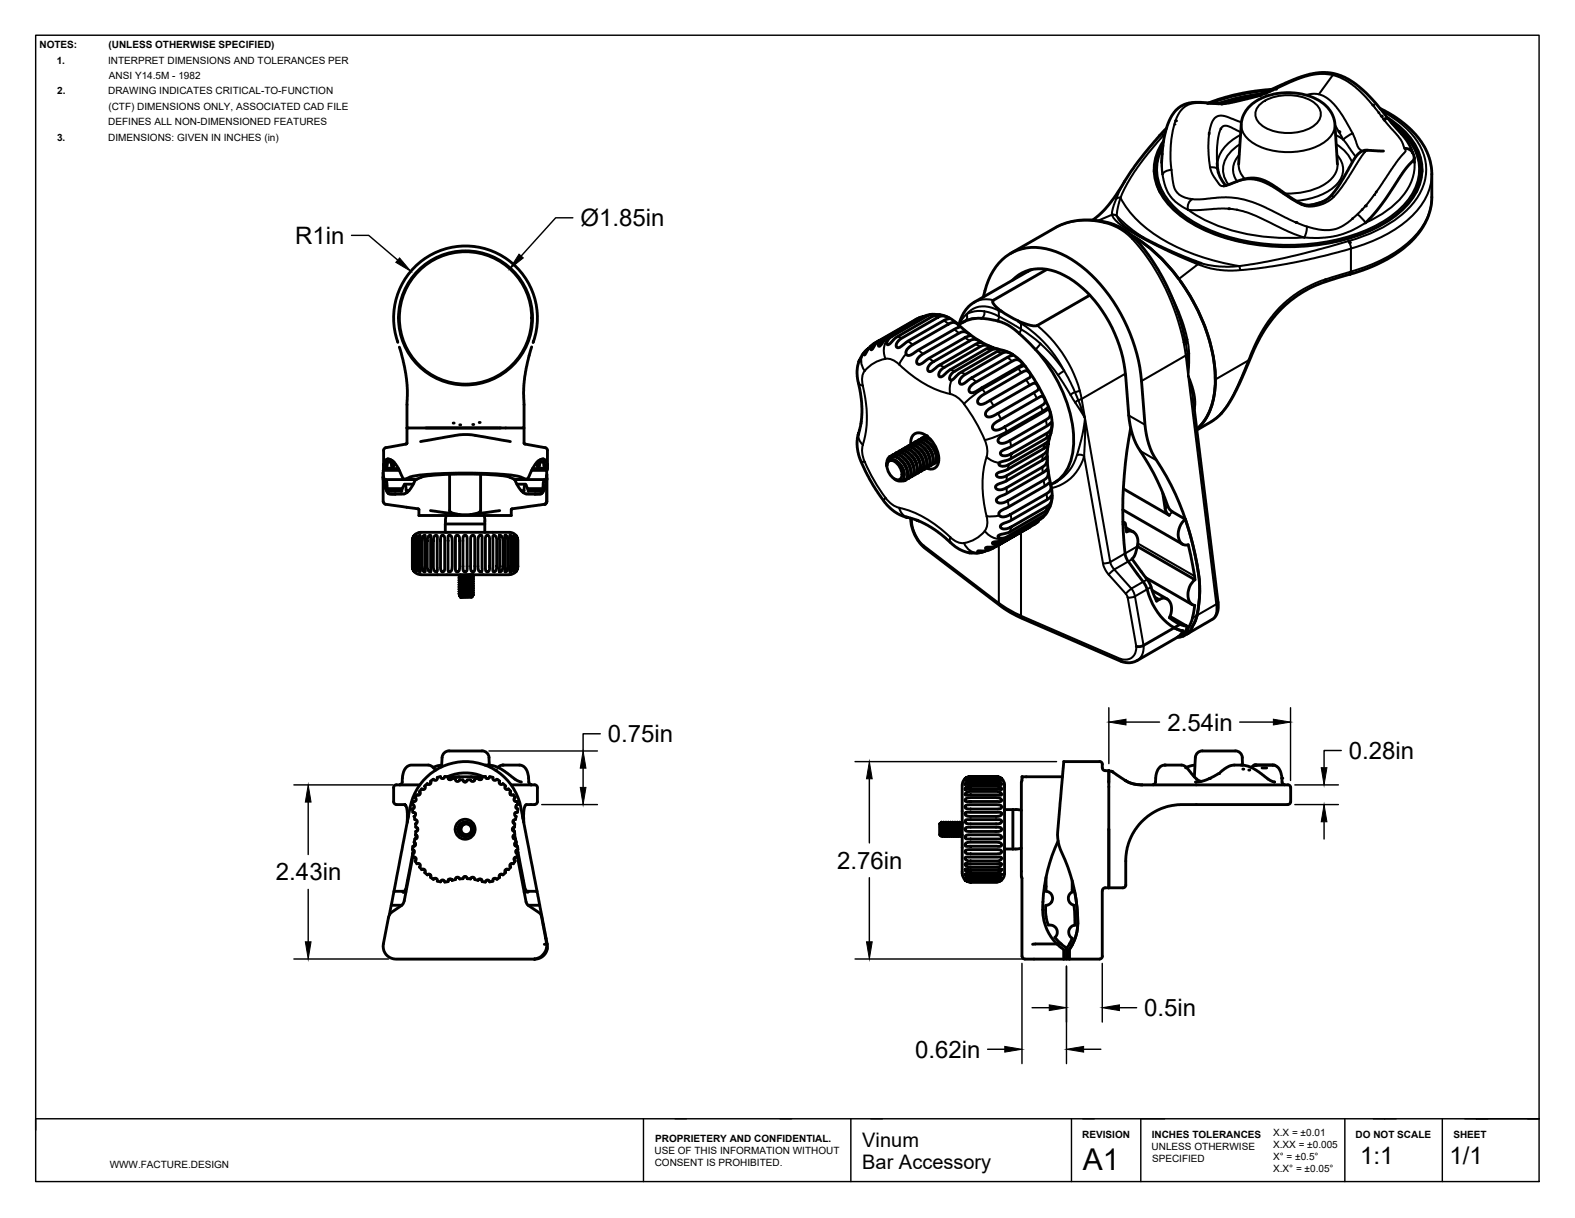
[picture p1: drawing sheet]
<svg xmlns="http://www.w3.org/2000/svg" width="279mm" height="216mm" viewBox="0 0 279 216" stroke-linecap="round" stroke-linejoin="round" font-family="sans-serif">
<!-- layer: Visible -->
<g fill="none" stroke="#000" stroke-width=".51">
<path d="M223.3 16.7a35.7 35.7 0 0 0-6.9 1.6M223.7 16.9l-3.2 .5-3.8 1.1M224.7 16.5h.1M225.5 15.9l-2.9 .3-3.5 .6-4.7 1.4M244.6 20h.1M244.8 19.2l2.3 1.3 1.7 1.2a11.9 11.9 0 0 1 5.2 9.2v4a12.1 12.1 0 0 1-5.6 9.6 26.8 26.8 0 0 1-8.9 4.1M205.7 27l-.7 1.7-.2 1.7M206.3 25.8l-.8 1.7-.4 2a8.5 8.5 0 0 0 .7 4.5M206.9 22.8l-1.9 2.1a65 65 0 0 0-7.3 10l-1.8 2.4-2.1 1.7M214.5 23.8h.1M214.5 23.6h.1M215.9 28.9l.2 1.6"/>
<path d="M216.1 30.5l.3 .9 1 1.5M216.6 22.8h.1M217.3 32.9h.1M217.3 32.9l-.2 .1M219.7 29.1l.5-7.1a6.2 6.2 0 0 1 5.1-5.1l2.2-.4h2l2.4 .4 1.7 .7a5.6 5.6 0 0 1 3.2 4.4l.5 7.1M239.9 38.8h.1M241.6 37.1h.1M242.5 26.6l2.9 .2M242.6 26.6a2.86 2.86 0 0 0-2.6 1.9l-1.7 3.1-1.5 2.3a5.2 5.2 0 0 1-7.9 1.1l-3.3-2.3-1.3-.7-1.1-.3-1.3-.1-1.1 .1-3.5 1.2M244.1 34v.1M245.7 21.4h.1M246.2 20.9a12.5 12.5 0 0 1 5.9 7.6 9.6 9.6 0 0 1-3.9 9.2 28.9 28.9 0 0 1-15.5 5.8 36.1 36.1 0 0 1-21.3-3.9 13.5 13.5 0 0 1-6.4-7.4 8.4 8.4 0 0 1 1.4-7.2"/>
<path d="M246.3 21.1l3.2 3.7 .6 1.1 .5 1.2M246.3 21.1l-.3-.3a24.1 24.1 0 0 0-6.8-6.8l-.2-.1a9.6 9.6 0 0 0-8.5-.2l-6.2 2.7-2.4 .7-5.2 1.1h-2.7a6.8 6.8 0 0 0-4.4 .6l-1.1 .9-1.1 1.8a17.2 17.2 0 0 0-1.2 5.8l-.1 1.5M246.3 21.1l-.5-.1-.3 .1M246.3 21.1h.1M246.8 21.7l1.8 1.5 1.8 2.1 1 1.9 .5 2.2a9 9 0 0 1-.7 4.6M249.2 26.3a1.47 1.47 0 0 1 1.4 .8M250.6 27.1l.3 .9M250.6 27.1h.1M250.9 28l-.2 .5-1.9 2.2-2.8 4.3a26.7 26.7 0 0 1-3.8 4.5M250.9 28v.8M251.3 27l.7 1.7 .3 1.7M163.3 56.2l-.8 .4-6.5 3.8-.7 .6-.4 .7a.24 .24 0 0 1-.2 .3 .24 .24 0 0 1-.2-.1l.1-.5 .3-.3 1.1-.7"/>
<path d="M165.3 55.7l-1.4 .4M166.2 55.8l-1-.1-.6 .3-6.4 3.6-.7 .7a.46 .46 0 0 0 0 .8l1.5-1.3 6.8-3.9 .9-.1 1.1 .3a11 11 0 0 1 3.5 2.6l2.3 1.7 2.1 1M171.2 56.9l-.5 .3M174.4 52.6a10.9 10.9 0 0 1 5.4-7.9 9.8 9.8 0 0 1 8.5 .3 25.4 25.4 0 0 1 11.7 12.9 28.9 28.9 0 0 1 2.5 9.6l.6 7.8a14.2 14.2 0 0 0 3 7.7 49.3 49.3 0 0 1 6.7 20.7 16.6 16.6 0 0 1-.7 6.2l-.6 1.2M177.2 55.1h.4M177.6 55.1l3.1 1.8M179.3 44.9l7.8-4.5a12.6 12.6 0 0 1 13.5 1.2l1.4 1.4 1.7 2.1 1.8 2.9 1.1 2 1.3 2.6 .9 2.5 1 3.1 .6 2.6M179.6 49.7a7.2 7.2 0 0 1 8.5-1.2 20.8 20.8 0 0 1 10.1 11.7l.7 2.1 .7 3.2 .6 8.1a14.1 14.1 0 0 0 2.9 7.6 53.9 53.9 0 0 1 4.2 8.9l.6 .5 2.4 1.5a3.1 3.1 0 0 0-.7 4.3 1.26 1.26 0 0 0 1.2 .2l1.2 6.2M180.6 56.9l.5 .4M182.6 47.9l-.2 .2M183 47.8l-10.2 5.8a6.3 6.3 0 0 0-2.7 4 6.9 6.9 0 0 1 5.4-1l2.3 .5 1.4 .7 2.2 1.9 2.3 2.3M185.7 47.8l-9.5 5.4a.64 .64 0 0 0 .3 1l1.1 .9"/>
<path d="M193.3 52.3l-9.3 5.4h-1.2l-2.2-.8M201.8 41.6l4.6 2.3 3.6 1.6 3.1 1.2M209.1 49.4a28 28 0 0 0-8.2-7.6 32.2 32.2 0 0 1 13.3 17.3 20.4 20.4 0 0 1 .5 13.6 8.5 8.5 0 0 1-2.4 3.4 11.2 11.2 0 0 0 3.3-8.8M209.4 49.8l2.3 3.6 2 4.5 .8 2.4 .7 2.9 .4 4.1M239.5 48.6l-.9 .3a25.7 25.7 0 0 0-8.4 3.5 24.6 24.6 0 0 0-8.8 12.2l-2 4.5-2 3.2-.8 1.1-.9 .8-3.4 2M239.5 48.6h.1M239.7 48.2l-.2 .4M68.5 79.3l-.4 .3v.2v3.3M70.6 60.7a12.8 12.8 0 0 1 12-17.1 12.8 12.8 0 0 1 12 17.1M70.8 61.5l.9 3.4 .5 3.3v10.4l-.1 .1-3.6 .7M74.6 78.3l3.1-.6a19.3 19.3 0 0 1 6.6-.5l6.2 1.1M75.5 75.9h12.9"/>
<path d="M93 75.9v2.8l3.7 .7a.45 .45 0 0 1 .4 .4v3.3M94.3 61.5l-.9 3.5-.5 3.1 .1 7.8h-20.8h.2M152.3 77a8.7 8.7 0 0 0 1.2 6.4l1.8 3.3 2.1 2.8 1.6 1.4 1.7 .8M152.4 64l-.3 1.1a9.4 9.4 0 0 0 .5 4.2l.3 2.2v1.7l-.2 1.9-.4 1.9v-.2M153.6 62.1l-.7 .9-.5 1.1 .2-.5M155.2 60.8l-1.1 .9-.5 1a.17 .17 0 0 1-.1 .2 .17 .17 0 0 1-.2-.1l.2-.6 .6-.4M156.3 60.3l6.7-3.9 .9-.3-6.5 3.7-.4 .4-.7 1a.25 .25 0 0 1-.4 .1 .25 .25 0 0 1 0-.4zM159.3 60.5l.6-.5 6.8-3.9 .8-.1 1 .4-1 .4-6.4 3.7-1.1 .8a.52 .52 0 0 1-.5 .4 .52 .52 0 0 1-.5-.4v-.3zM159.8 79.9a1.59 1.59 0 0 1 2.3 .4 2.88 2.88 0 0 1 .9 3.4l-.5 .2M160 79.7a2.08 2.08 0 0 1 2.6 1.1l.5 .9a1.68 1.68 0 0 1-.3 2.2M160.4 79.5a1.67 1.67 0 0 1 2.4 .6 2.83 2.83 0 0 1 .8 3.3l-.5 .2M160.6 79.4a2.15 2.15 0 0 1 2.6 1.2l.5 .9a1.59 1.59 0 0 1-.3 2"/>
<path d="M160.9 79.2a1.56 1.56 0 0 1 2.2 .4 2.98 2.98 0 0 1 1 3.5l-.4 .2M161.1 61.8l.7-.6 6.9-4h.7l.6 .4a.25 .25 0 0 1 .2 .2 .25 .25 0 0 1-.2 .2l-7.9 4.6a.95 .95 0 0 1-1.3 .2l-.1-.5zM161.2 79a2.19 2.19 0 0 1 2.6 1.2l.5 1a1.57 1.57 0 0 1-.4 2M161.5 78.9a1.69 1.69 0 0 1 2.4 .5 3 3 0 0 1 .8 3.3l-.5 .3M161.6 78.8a1.75 1.75 0 0 1 1.1-2.1 3.6 3.6 0 0 1 3.1 2.2 3.6 3.6 0 0 1 .4 3.8 1.45 1.45 0 0 1-1.9 .3M161.7 78.7a2.17 2.17 0 0 1 2.7 1.2l.5 1a1.53 1.53 0 0 1-.4 2M162.1 78.5a1.76 1.76 0 0 1 2.4 .7 2.77 2.77 0 0 1 .7 3.2l-.4 .2M162.3 78.4a2.15 2.15 0 0 1 2.6 1.2l.5 1a1.61 1.61 0 0 1-.3 2M162.6 78.2a1.56 1.56 0 0 1 2.2 .4 3 3 0 0 1 1.1 3.4l-.5 .3M162.9 78.1a2.02 2.02 0 0 1 2.4 .9l.6 1 .3 1-.1 .7-.5 .5M163.1 63.2l7.3-4.3 .8-.1 .8 .5a.17 .17 0 0 1 .1 .2 .17 .17 0 0 1-.2 .1l-7.1 3.9-1.1 .8a.56 .56 0 0 1-.7 .3 .56 .56 0 0 1-.4-.5l.1-.4zM163.2 77.9a1.53 1.53 0 0 1 2.1 .3"/>
<path d="M163.4 77.7a1.44 1.44 0 0 1 1.7 .2M163.4 79.8l.6 .8 .3 .7M164 79.4l.5 .7 .4 .9M164.3 77.3l-.3 .1M164.4 77.3l-.6 .3M164.5 79.1l.7 .9 .2 .6M165.1 64.5l7.2-4.3h.8l1 .5-1 .3-6.7 3.9-.8 .6a.57 .57 0 0 1-.5 .4 .57 .57 0 0 1-.5-.4v-.4zM165.1 78.8l.6 .8 .3 .7M167 65.5l7.2-4.2 .8-.1 1.1 .4-1.1 .2-6.5 3.8-1.1 1a.48 .48 0 0 1-.8 .1 .48 .48 0 0 1 0-.7zM170.8 66.7l7.1-4.2 .7-.1 .7 .3a.23 .23 0 0 1 .3 0 .23 .23 0 0 1 0 .3l-.8 .3-6.6 3.8-.9 .7a.58 .58 0 0 1-.6 .3 .58 .58 0 0 1-.5-.3l.1-.5zM172.2 68.4l.7-.5 6.9-4 .7-.1 .7 .4a.36 .36 0 0 1 .1 .5 .36 .36 0 0 1-.4 .2l-7.8 4.5a.68 .68 0 0 1-.7 .3 .68 .68 0 0 1-.5-.6zM173.9 70.4l7.7-4.6h.7l.5 .7a.69 .69 0 0 1-.6 .7l-7.5 4.3a.73 .73 0 0 1-.8 .2 .73 .73 0 0 1-.5-.6z"/>
<path d="M175 72.9l.8-.6 7.4-4.3 .4-.1 .3 .3 .3 .5v.3l-.2 .3-8.1 4.5a.66 .66 0 0 1-.9 0 .66 .66 0 0 1 0-.9zM176.1 61.6l1.1 .3M176.3 75.2l.6-.5 7.6-4.4 .4-.1 .3 .3 .2 .7-.3 .5-7.8 4.4a.77 .77 0 0 1-1.3-.5zM177.3 77.6l8.4-4.9a.4 .4 0 0 1 .5 0 .4 .4 0 0 1 .1 .5v.5l-.4 .5-6.8 4-.9 .3a.73 .73 0 0 1-1.1-.5zM177.7 62.1l-.9-.3-.8 .2-6.6 3.8a1.27 1.27 0 0 0-.8 1.5h.4l1.4-1.3 6.6-3.7a2.21 2.21 0 0 1 2.3 .3l1.3 .9 1 1.1 2.7 3.9 .9 1.8 1.2 2.8 .2 1.3v1.3l-.2 1.2-.8 .8-6.4 3.7-1.5 .5a.41 .41 0 0 0-.5 .4 .41 .41 0 0 0 .6 .3h.7l.5-.3 6.3-3.6 .7-.6 .4-1.1M183.7 61.9a26 26 0 0 1 6.8 15.5 9.2 9.2 0 0 1-2.6 7.6l-1.5 .9M185.9 79.1l-.1 2.3 .4 3.3a7.9 7.9 0 0 1 .2 4.7l-.2 .5-.5 .6-6.6 3.8-1.6 .4a.32 .32 0 0 0-.4 .2 .32 .32 0 0 0 .1 .4l.7 .1 .7-.2 6.5-3.7a2.34 2.34 0 0 0 1-1.4M186.2 77.5l-.3 1.2M200.6 75.9a70.3 70.3 0 0 0-.9 22.8l.3 .7 3.3 4.6a10.9 10.9 0 0 0 5.6 7.6l.9 .2M211.7 71l4.4 36v1.1a2.28 2.28 0 0 1-1.1 1.7l-5.1 3M68 84.4v.6a4.3 4.3 0 0 0 1 2.5l1.1 .1M68 84.6v.3a4.3 4.3 0 0 0 1 2.6l1.1 .1"/>
<path d="M68 83.8v5.1M68 88.9l.2 .4 .2 .1M68.4 85h5.3M68.5 83h1.1M68.7 86.6l.2 .4 .3 .1h2.1l.1-.5 .4-.7a.83 .83 0 0 1 .2 .9l.1 .2h.1M68.7 86.6h2.7M68.7 81.9h.1a.53 .53 0 0 1 .6 .6l.2 .5 .2-.1a.94 .94 0 0 0-.6-1.5 .94 .94 0 0 0-1.1 1 1.56 1.56 0 0 1 .7-1 3.1 3.1 0 0 1 2.2 2.2l.4 1.1 .4 .3a14.3 14.3 0 0 1 6.1-1 78.9 78.9 0 0 1 14 .4l1.4 .6 .4-.3a7.1 7.1 0 0 1 2.1-3.2 .87 .87 0 0 1 1.3 .9 1.52 1.52 0 0 0-.7-1h-.3a1.03 1.03 0 0 0-.8 .7 .67 .67 0 0 0 .3 .9l.1-.7a.52 .52 0 0 1 .7-.4M68.7 81.9l-.1 1-.2-.1-.1-.4-.2 .6v.4M68.7 81.9h.2M69.6 83.1h1.1M70.8 83.4h-2.8l.1 1.5 .1 .5 .2-.4 .2 .2 .1 1.4M71.8 85.8h1.5"/>
<path d="M71.8 85h2.1a9.6 9.6 0 0 1 4.4-.9 59.5 59.5 0 0 1 11.9 .4l1.1 .5M72.5 87h-.3v.3M73.5 94.9l-.3 .9v4.7l.3 .9-.3-.8v-4.9zM73.6 95l.2-.1-.2 .8v4.9l.2 .8-.3-.3-.2-.5v-4.9zM73.7 85a3.8 3.8 0 0 1-2 2.5l-1.6 .1M74.3 95l.2-.1 .1 .1-.2 .7 .1 5.7-.4-.3-.1-.6v-4.7zM75 95.1l.2-.2h.2v6.5l-.4-.3-.2-.7v-4.5zM76.1 95l.2-.1 .2 .1-.1 6.4-.3-.2-.3-.6v-5zM77.1 95l.3-.1 .2 .3v5.9l-.2 .3-.4-.2-.1-.6v-4.9zM78.3 95l.3-.1 .3 .4v5.6l-.3 .5-.3-.1-.2-.5v-5.3zM79.2 91.4l-.2 1.5M79.6 94.9h.2l.3 .2 .1 .7v5l-.1 .4-.3 .2-.2-.1-.1-.2v-6z"/>
<path d="M79.8 84.1v6.4a1.36 1.36 0 0 0 1.1 .6l.5 .1-5-.7M80.9 94.9h.2l.3 .1 .1 .6v5.1l-.1 .5-.2 .2-.3-.1-.1-.3v-5.8zM81.4 91.2h2.2M82.2 95l.4-.1 .3 .4v5.6l-.3 .5-.3-.1-.2-.4zM83.6 95l.3-.1h.2l.1 .4v5.7l-.2 .4-.4-.2-.1-.4v-5.4zM85 95l.4-.1 .1 .3v5.8l-.2 .4-.3-.2-.2-.5v-5.1zM85.3 84.1v6.4l-.6 .5-1.1 .2 5-.7M85.9 91.4l.1 1M86 92.9h-7v1.5M86 92.4v2M86.2 95l.4-.1 .2 .5v5.4l-.1 .4-.2 .2-.3-.1-.1-.5v-5.4zM87.5 94.9h.2l.2 .2 .2 .5v5.1l-.2 .5-.2 .2-.2-.1-.1-.2z"/>
<path d="M88.6 94.9h.2l.2 .2 .2 .6v4.8l-.2 .7-.2 .2-.3-.2zM89.6 94.9h.2l.2 .2 .2 .6v4.8l-.2 .6-.3 .3-.1-.1 .1-.8zM90.4 94.4h-14.3a3.2 3.2 0 0 0-2.6 .5M90.4 94.4a1.49 1.49 0 0 1 1.1 .5M90.4 94.9l.4 .2 .2 .6v4.9l-.1 .5-.3 .3-.2-.2 .2-.8v-4.6zM91.2 94.9l.2 .2 .3 .7v4.7l-.2 .6-.3 .3 .2-.9v-4.7zM91.3 85a4.1 4.1 0 0 0 2 2.6h1.6M91.3 85h2M91.3 85h5.3M91.5 94.9l.4 .9v4.7l-.4 .9 .3-.8v-4.9zM91.7 85.8h1.5M92.8 87v.3"/>
<path d="M93.6 86.6h2.8M94.3 83.4h2.6M94.5 83.1h1M95.6 83h1.1M96.2 81.9h.2M96.4 86.6l-.4 .4-2.3 .1-.5-1.2a.87 .87 0 0 0-.2 .9v.2h-.5M96.4 81.9l.2 1h.1l.2-.5 .2 .5v.5h-.2M96.9 83.4l.1 .9M97 85v-.7l-.2 1.1-.2-.4a2.14 2.14 0 0 0-.2 1.6M97 85a3.9 3.9 0 0 1-1 2.5l-1.1 .1M97 84.7v.3a3.7 3.7 0 0 1-1 2.5l-1.1 .1M97 84.1l-.1 5.1-.3 .2-5.8 .8-.1 .1v1.1h-16.4l-.1-1.2-5.8-.8"/>
<path d="M97 88.9v.2l-.4 .3M97 84.9v.1M157.3 82.5a.94 .94 0 0 1 .6-1h.4l.5 .1 .9 .8 .6 1.3 .1 .9a.86 .86 0 0 1-1.5 .5l-.2-.2M157.6 81.8a1.54 1.54 0 0 1 2 1 1.55 1.55 0 0 1-.1 2.2 2.36 2.36 0 0 1-1.9-3.2zM157.8 81a1.39 1.39 0 0 0-.5 1.1v.5M158 81.5l.9 .1 .7 .6 .7 1.1 .1 .9M158.1 80.8a1.65 1.65 0 0 1 2.4 .6 2.83 2.83 0 0 1 .8 3.3l-.5 .2M158.3 80.7a2.09 2.09 0 0 1 2.6 1.1l.6 1a1.61 1.61 0 0 1-.4 2M158.7 80.5a1.69 1.69 0 0 1 2.4 .6v.1a2.66 2.66 0 0 1 .7 3.2l-.4 .2M158.9 80.3a2.02 2.02 0 0 1 2.5 1.1l.4 .7a1.78 1.78 0 0 1-.1 2.4M159.1 81.1l-.6-.1a1.27 1.27 0 0 0-1.2 1.5M159.1 81.1l.6 .3 .7 1 .5 .9 .1 .9a.91 .91 0 0 1-1.1 1"/>
<path d="M159.1 81.1a1.24 1.24 0 0 0-1.3-.2 2.33 2.33 0 0 1 2.7 1.5l.5 1.1a1.38 1.38 0 0 1-.5 1.7M159.2 80.2a1.81 1.81 0 0 1 2.6 .8 2.57 2.57 0 0 1 .6 3.1l-.4 .2M159.5 80a2.17 2.17 0 0 1 2.6 1.2l.5 1a1.57 1.57 0 0 1-.4 2M160 81.7l.5 .6 .4 .9M160.6 81.4l.6 .8 .3 .7M161 91.7h-.3l2 .5 1.8 .9 1.8 1.1 1.8 1.5a7.2 7.2 0 0 0 3.9 2.3M161.2 81.1l.6 .8 .3 .7M161.5 91.9a7.3 7.3 0 0 0 2.6 5.3l13.3 10.1a19 19 0 0 0 3.9 2.3l17.7 7.6a3.4 3.4 0 0 0 2.7-.1l7.2-4.2M161.7 80.8l.6 .6 .3 .9M162.3 80.4l.5 .6 .4 .9M162.9 80.1l.6 .8 .2 .7M166.5 81.7l-.3 .2"/>
<path d="M166.5 81.6l-.2 .3-.4 .1M174.3 97.9l-1.2 .2-1.2-.2 .6 .1M176.2 97.2a3.7 3.7 0 0 1-2.4 .4h-.1a.15 .15 0 0 0-.2 0 .15 .15 0 0 0 0 .3h.5l.8-.2M176.7 86.1l.3-.3 1.5-.5 6.6-3.8 .7-.7-.1 1.1-.4 .7-6.8 3.9-.8 .3a.66 .66 0 0 1-.7 0 .66 .66 0 0 1-.3-.7zM176.8 88.4l.4-.3 1.3-.6 6.6-3.7 .5-.5a.18 .18 0 0 1 .3-.2 .17 .17 0 0 1 0 .3v.8l-.4 .7-7 4-.5 .2a.76 .76 0 0 1-.8 .1 .76 .76 0 0 1-.4-.7zM176.9 83.9l1.7-.6 6.5-3.8 .5-.3 .3-.5-.2 1.1-.4 .7-6.7 3.8-.7 .3a.75 .75 0 0 1-1.1-.5zM177.4 90.7l8.4-4.8a.29 .29 0 0 1 .2-.3 .29 .29 0 0 1 .3 .1l.1 1-.4 .5-6.8 4-1.2 .4a.58 .58 0 0 1-.7-.2 .58 .58 0 0 1 .1-.7zM177.6 93.1l1.6-.8 6.6-3.7 .8-.8-.2 1.3-.6 .6-6.5 3.8-.8 .2a.65 .65 0 0 1-.7 .1 .65 .65 0 0 1-.3-.6zM177.6 80.1l1.6-.8 6.5-3.8 .7-.5a.16 .16 0 0 1 .3-.1 .16 .16 0 0 1-.1 .3l-.1 .9-.5 .5-6.8 4-.6 .2a.67 .67 0 0 1-.7 0 .67 .67 0 0 1-.4-.6zM185.7 90.9l-1.1 1.1-6.4 3.7-.7 .2-1.1 .2a.24 .24 0 0 0-.4 .2 .24 .24 0 0 0 .4 .2h.7l.5-.2 6.6-3.9-.7 .6-6.5 3.7-.7 .2-1.1 .1a.23 .23 0 0 0-.4 .2 .23 .23 0 0 0 .4 .2l1.1-.3 6.4-3.7M187.6 85.3l-.5 .3M199.2 90.4l10.6 6.1"/>
<path d="M199.2 92.5l.3 .2M199.2 93l.2-.3h.2l.3 1.6a1.39 1.39 0 0 1 1.9 1.3v1.3M199.3 86.6l8.1 4.7-.6-.8-.5-3.1M199.7 93.5l1.4 .8M201.8 96.9l-.5 1.6-.5 .5 3 4.2 1.4 3.4a1.49 1.49 0 0 1 2.2-.1 2.87 2.87 0 0 1 .1 3l1.8 1.2-6.6 3.8-.5 .1h-.6M201.8 96.9l10.2 5.9a3.3 3.3 0 0 0-.8 4l.7 .5-.4 2.6-.7 1.4-.2-.1M210.3 92.1a47.7 47.7 0 0 1 2.5 12.7 13.9 13.9 0 0 1-.7 5.2l-.6 1.1M73.5 101.3a2.38 2.38 0 0 0 2 .6h14.9M81.4 102v.1M81.4 102.4v.1M81.4 102.8v.1M81.4 104v.1"/>
<path d="M81.4 104.4v.1M81.4 104.8v.1M81.4 105.2v.1M81.4 105.3l.3 .1M81.4 104.9l.3 .1M81.4 104.5l.3 .1M81.4 104.1l.3 .1M81.4 103.7l.3 .1M81.4 103.3l.3 .1M81.4 102.9l.3 .1M81.4 102.5l.3 .1M81.5 105.6l.2 .2"/>
<path d="M81.7 102.2v.1M81.7 102.6v.1M81.7 103v.1M81.7 103.4v.1M81.7 103.8v.1M81.7 104.2v.1M81.7 104.6v.1M81.7 105v.1M81.7 105.4v.1M81.7 101.9l-.3 .1M81.8 105.6h-.3M83.6 101.9l-2.2 .1"/>
<path d="M83.7 102l.2-.1-2.5 .2 .3 .1M83.7 105.6l-2 .2M83.7 105.2l-2 .2M83.7 104.4l-2 .2M83.7 104l-2 .2M83.7 103.6l-2 .2M83.7 103.2l-2 .2M83.7 102.8l-2 .2M83.7 102.4l-2 .2M83.7 102l-2 .2M83.7 105.7l-1.8 .1M83.7 105.2l-2 .3-.2 .1"/>
<path d="M83.7 104.9l-1.8 .1-.5 .2M83.7 104.5l-1.8 .1-.5 .2M83.7 104.1l-2 .1-.3 .2M83.7 103.7l-1.8 .1-.5 .2M83.7 103.3l-1.9 .1-.4 .2M83.7 102.9l-1.9 .1-.4 .2M83.7 102.5l-1.9 .1-.4 .2M83.7 102.1l-1.9 .1-.4 .2M83.7 102v.1M83.7 102.4v.1M83.7 102.8v.1M83.7 103.2v.1"/>
<path d="M83.7 103.6v.1M83.7 104v.1M83.7 104.4v.1M83.7 104.8v.1M83.7 105.6v.1M83.7 105.7h.1M83.7 105.3l.2 .1M83.7 104.9l.2 .1M83.7 104.5l.2 .1M83.7 104.1l.2 .1M83.7 103.7l.2 .1M83.7 103.3l.2 .1"/>
<path d="M83.7 102.9l.2 .1M83.7 102.5l.2 .1M83.7 102.1l.2 .1M83.8 105.7l-.1 .2-2-.1M83.9 105.4l-2.1 .2h.9l-1 .2 2.1-.1M83.9 105l-2.5 .2M83.9 104.6l-2.5 .2M83.9 104.2l-2.5 .2M83.9 103.8l-2.5 .2M83.9 103.4l-2.5 .3M83.9 103l-2.5 .3M83.9 102.6l-2.5 .2"/>
<path d="M83.9 102.2l-2.5 .2M83.9 105.5l-1.2 .1M83.9 105.1l-2.5 .2M83.9 104.7l-2.5 .2M83.9 104.2l-2.5 .3M83.9 103.9l-2.5 .2M83.9 103.5l-2.5 .2M83.9 103.1l-2.5 .2M83.9 102.7l-2.5 .2M83.9 102.3l-2.5 .2M83.9 104.7l-.3 .2-1.9 .1M83.9 102.2v.1"/>
<path d="M83.9 102.6v.1M83.9 103v.1M83.9 103.4v.1M83.9 103.8v.1M83.9 104.6v.1M83.9 105v.1M83.9 105.4v.1M83.9 105.5l-.2 .1M83.9 105.1l-.2 .1M83.9 104.3l-.2 .1M83.9 103.9l-.2 .1M83.9 103.5l-.2 .1"/>
<path d="M83.9 103.1l-.2 .1M83.9 102.7l-.2 .1M83.9 102.3l-.2 .1M91.5 101.3a1.49 1.49 0 0 1-1.1 .6M203.3 102.4l8.2 4.8M204.4 104.6l2.6 1.6M207.6 109.3l3 1.7-1.3-.3M208.2 111.3l1.6 .5M209.8 111.8l-.3 .7-.5 .4M210.6 111l-.2 .8a2.36 2.36 0 0 1-1.3 1M210.8 111.3a1.73 1.73 0 0 1-1.9 1.6M211.5 111.1a1.86 1.86 0 0 1-.9 1.2"/>
<path d="M70.3 139.1h4.2M70.3 139.1l-.4 .3-.1 .2v2.5l.3 .4 .2 .1M70.9 139.1h.1M71 139.1h-.1M71.4 137.9l-.1 .9-.3 .3M76 135.6h-3.1l-.6 .2-.7 .9-.2 1.2M76 135.6l.7 .3 .6 .6M76.4 138.5l.1 .3-.2 .2-.3 .1-.2-.2-.4 .4 .1 .3-.2 .3-.5-.1-.4 .5 .2 .3-.2 .3h-.4M76.9 138.1l-.5 .3M77.6 137.8v.3l-.3 .2h-.2l-.2-.2M78.3 135.6l-1.5 .4M78.9 137.6l-.3 .4-.3-.1-.2-.2-.5 .1"/>
<path d="M78.9 137.6l.6 .1M79.3 137.7a8 8 0 0 1 6.5 0M79.4 137.7h.1M79.5 137.7v.3l.2 .2h.2l.3-.3 .6 .2v.2l.3 .2h.3l.1-.3h.6l.3 .4 .4-.1 .1-.3h.6l.1 .3h.3l.2-.1 .1-.3 .6-.2 .2 .3h.3l.2-.2v-.3M79.5 137.8l.3-.1h5.5l.2 .1M79.7 133.1h5.8M79.7 133.1a1.26 1.26 0 0 0-1.3 1.2l-.1 1.6M81.4 137.7l-.3 .1M82.4 138.6h.2M83.6 137.7l.3 .1M85.5 133.1a1.26 1.26 0 0 1 1.3 1.2v1.3M85.6 137.6v.1"/>
<path d="M86 135.6h.6M86.1 137.6l.3 .4h.3l.1-.3M86.1 137.6l-.6 .1M86.2 137.9l.3 .1M86.5 135.6l.8 .1a11.6 11.6 0 0 1 4.3 2.6l.9 .3M86.9 137.7l.6 .1M87.4 137.8v.3l.2 .2h.3l.2-.2M88.1 138.1l.5 .3M88.3 136l.4-.3 .4-.1h3.2l.5 .2 .4 .3 .3 .6 .2 .9 .1 1 .2 .4 .2 .1M88.6 138.5l-.1 .2 .1 .2 .4 .2 .2-.2 .5 .4-.1 .2v.3l.3 .2 .3-.2 .4 .5-.2 .2 .1 .3 .3 .2 .2-.1M90.7 139.1h4.1a.47 .47 0 0 1 .5 .5v2.5l-.2 .4-.3 .1M94.2 139.1h.1"/>
<path d="M94.3 139.1h.1M170.7 139.1v15.8M171.2 138l.8-.4h4.8l.9 .4-1-.3h-4.5zM171.2 138.2l.8-.4h4.8l.5 .1 .4 .4-.8-.2h-4.9l-.8 .2zM171.2 138a1.49 1.49 0 0 0-.5 1.1M171.3 139.6l.7-.3h4.9l.6 .2 .2 .3-.1 .2-.7-.2h-4.9l-.7 .2zM171.3 138.8l.7-.3h4.9l.6 .2 .2 .3-5.6-.1-.8 .2zM177.7 138a1.49 1.49 0 0 1 .5 1.1M178.2 139.1v15.8M181.2 138.6v16.8M181.3 138.3l-.1 .3M181.4 137.7v.1"/>
<path d="M188.5 137.7h-7.2v.6M195.5 135.5v.6M195.6 136.1v.3l.5 .2M195.6 135.5l-.3-.5h-.2h-6.4l-1.1 12.9 .3 2a34.8 34.8 0 0 1 3.2 10.9 10.6 10.6 0 0 1-.8 6.5v.1a3.1 3.1 0 0 0-.6 2.6h5.3a.55 .55 0 0 0 .6-.5M196 136.6h.7M196.7 136.6v20.8M196.7 136.6v1.8M196.7 136.6l.7 .2M197.4 136.8l2.2 1.5M199.6 138.3l.1 .1M199.6 138.3l1.2 .6 1.8 .2M199.7 138.4l.3 .1a5.9 5.9 0 0 0 2.6 .6"/>
<path d="M202.6 139.1h24.4a2.79 2.79 0 0 1 1.9 .3l.1 2.7-.3 .4-.2 .1M204.6 139.1h.1M205 137.9l.4-1.5 .5-.5 .5-.3h3.4l.6 .3 .8 1a3.8 3.8 0 0 0 1.8 1.6M205 137.9l-.1 .9-.3 .3M211.8 135.6l-1.3 .4M212.3 138.1h.1M213.3 133.1h5.8M213.3 133.1a1.26 1.26 0 0 0-1.3 1.2l-.1 3.4M216.2 137.1l-2.2 1.2-1.9 .3M219.1 133.1a1.26 1.26 0 0 1 1.3 1.2v1.3M220.1 135.6h-1.2l-.7 .2-1.7 1.1M220.2 135.6l1 .2a16.2 16.2 0 0 1 4.2 2.6l.7 .2"/>
<path d="M222.8 135.6l-.5 .1-.3 .3M222.8 135.6h-.3h3.6M222.8 135.6h3M223.9 136.1h.8M225.8 135.6l.7 .2 .4 .4 .3 .7 .2 .9a1.53 1.53 0 0 0 .2 1.2l.2 .1M227.9 139.1h.1M69.9 158l2-10.7a20.6 20.6 0 0 1 1.7-6.7 10 10 0 0 1 10.3-5.5 10 10 0 0 1 8.5 8l2.9 14.9M70.3 142.6h1.5l.2 .2 .2 1v2M72 157.6l-.4 .4h-1.7l-.5 2.5M72.4 144.7l-.1 .9M73.2 150.6l.3 .3v.3l-.3 .2M73.2 143.4v.6"/>
<path d="M73.2 151.3l.1 .6M73.2 151.4l-1.2 6.4-.2 .2-.3 .1h.5M73.2 144h.3l.2 .2v.4l-.3 .1 .2 .6M73.2 150v.6M73.3 151.7l-1.7 8.2-.3 .5-2 1.4-.3 .5-1 5a2.25 2.25 0 0 0 2.2 2.7h24.6M73.3 151.9h.3l.2 .2v.3l-.2 .2M73.3 142.1l-.1 .5 .2 .2 .1 .3-.3 .3M73.3 150.7l-.1 .7M73.4 150.7l-.1 .6M73.6 145.3l.4 .2v.3l-.3 .2v.6l.3 .1 .1 .2v.3l-.3 .2-.1 .6M73.6 149.4l-.1 .6M73.6 148.7l-.2 .6 .3 .2v.3l-.2 .2h-.3"/>
<path d="M73.6 141.4l.2 .2v.3l-.5 .2M73.6 152.6l.4 .5M73.7 149.5l-.1 .4M73.7 148l.3 .1v.3l-.1 .3h-.3M73.9 148l-.2 .7M73.9 148.1l-.1 .6M74 153.1h.4l.2 .3-.2 .3 .4 .5 .2-.1h.3l.2 .3-.1 .3 .4 .4 .2-.2 .3 .1 .2 .2-.1 .3M74 140.9l-.4 .5M74 147.3h.1M74.1 146.8l-.1 .5M76.4 155.5l.5 .4M76.9 155.9l.2-.2h.2l.2 .1 .1 .4 .5 .1 .2-.3h.3l.3 .4"/>
<path d="M79.5 156.3l-.6 .1M81.5 155.8l-.2-.3-.4 .1-.1 .3-.6 .2-.1-.2-.3-.1-.3 .1v.4M81.6 147.6l.2 .3 .5 .3M81.8 148l.8 .2M81.8 146.1l-.3 .7 .1 .6 .4 .6 .5 .1a1.07 1.07 0 0 0 1.2-1.4 1.07 1.07 0 0 0-1.8-.3M81.8 146.1l-.3 .6 .1 .9 .6 .5 .8 .1 .6-.4 .3-.6-.1-.8-.5-.5a1.08 1.08 0 0 0-1.2 .1 1.08 1.08 0 0 0-.4 1.2l.2-.8M82.1 145.9a1.22 1.22 0 0 0-.3 2.1M82.4 155.4h.2M82.5 146l-.6 .2M82.7 145.7l-.5 .1-.4 .3M82.9 145.8a1.28 1.28 0 0 0-1.7 1.2 1.28 1.28 0 0 0 1.7 1.2M83.5 155.8l.1-.2 .3-.1 .3 .1v.3l.6 .1 .2-.2 .4 .1 .1 .4"/>
<path d="M83.5 155.8l-.6-.1-.1-.2-.4-.1-.3 .4h-.6M85.5 156.3l.6 .1M86.8 156.3l-.1-.2-.2-.1-.3 .1-.1 .3M88.6 155.5l-.5 .4-.2-.2h-.3l-.1 .2-.1 .3-.5 .1M91 153.1l-.2-.1-.3 .2-.1 .3 .2 .2-.4 .5-.5-.1-.1 .2 .1 .4-.5 .4-.2-.2-.3 .1-.2 .3 .1 .2M91.1 146.7l.1 .7M91.1 148.1l.1 .6M91.1 140.9l.3 .5M91.3 148l.2 1.2M91.3 148l-.2 .1-.1 .3 .2 .3h.2M91.3 149.5l.1 .4M91.4 141.4l-.2 .2v.3l.2 .2h.3l.1 .5"/>
<path d="M91.4 152.6l-.3 .5M91.4 145.3h-.2l-.2 .3 .1 .3 .2 .1v.6l-.4 .3 .1 .3 .3 .2v.6M91.4 148.7l.2 .6-.3 .2v.3l.2 .2h.3M91.5 149.3l.2 .7M91.6 150.7l.1 .6M91.8 151.7l1.5 8.2 .3 .5 2 1.4 .4 .4 1 5.1M91.8 144h-.3l-.2 .3v.2l.3 .2-.2 .6M91.8 150l.1 .6M91.8 150.6l1.4 7.1 .1 .3 .4 .1h-.7M91.8 142.6l-.3 .2v.3l.2 .2 .2 .1M91.8 151.3l-.1 .6h-.3l-.2 .3 .2 .4M91.9 150.6l-.2 .1-.2 .2v.3l.3 .2"/>
<path d="M91.9 143.4l-.1 .6M92.7 144.6l.2 1M92.8 145v.1M93.2 157.6l.1 .3 .3 .1h1.7l.4 2.5M94.8 142.6h-.6a.9 .9 0 0 0-1 .1l-.3 1.2v1.9M166.8 146l-.1 2 .2 .2M166.8 146l.1 2.2 .1-.2M166.8 146h.1M166.8 146l.2 2M167 145.8l.2 2.5M167 145.8h.1M167 148h.1"/>
<path d="M167 145.8l-.2 .2M167 148l.2 .3M167 145.8l.2 .2M167.2 146l.2 2M167.2 146h.1M167.4 145.8l.2 2.5M167.4 145.8h.1M167.4 148h.1M167.4 145.8l-.2 .2M167.4 148l-.2 .3M167.4 148l.2 .3M167.4 145.8l.2 .2"/>
<path d="M167.6 146l.2 2M167.6 148.3h.1M167.6 146h.1M167.8 145.8l.2 2.5M167.8 148h.1M167.8 145.8l-.2 .2M167.8 148l-.2 .3M167.8 148l.2 .3M167.9 145.8l.1 .2M168 146l.2 2M168 148.3h.1M168 146h.1"/>
<path d="M168.2 145.8l.2 2.5M168.2 148h.1M168.2 145.8l-.2 .2M168.2 148l-.2 .3M168.2 148l.2 .3M168.3 145.8l.1 .2M168.4 148.3h.1M168.4 146l.2 2M168.4 146h.1M168.6 145.8l.2 2.5M168.6 148h.1M168.6 145.8l-.2 .2"/>
<path d="M168.6 148l-.2 .3M168.6 148l.2 .3M168.7 145.8l.1 .2M168.8 148.3h.1M168.8 146l.2 2M168.8 146h.1M168.8 146l.2-.2 .2 2.5M169 145.8h.1M169 148h.1M169 148l-.2 .3M169 145.8l.2 2.5M169 148l.2 .3"/>
<path d="M169 145.8l.2 .2M169.2 148.3h.1M169.2 146h.1M169.2 146l.2 2M169.2 146l.2-.2 .2 2.5M169.4 145.8h.1M169.4 148h.1M169.4 148l-.2 .3M169.4 145.8l.3 2.5M169.4 148l.2 .3M169.4 145.8l.2 .2M169.6 148.3h.1"/>
<path d="M169.6 146h.1M169.6 146l.2 2M169.6 146l.2-.2 .2 2.5M169.7 146l.1 2M169.8 145.8h.1M169.8 148h.1M169.8 148l-.1 .3M169.8 145.8l.3 2.5M169.8 148l.2 .3M169.8 145.8l.2 .2M170 146l.2 2M170 148.3h.1"/>
<path d="M170 146h.1M170.2 145.8l.2 2.5M170.2 145.8h.1M170.2 145.8l-.2 .2M170.2 148l-.1 .3M170.2 148l.2 .3M170.2 145.8l.3 2.5M170.2 145.8l.2 .2M170.4 146l.2 2M170.4 148.3h.1M170.4 146h.1M170.6 145.8l.1 1.2"/>
<path d="M170.6 145.8h.1M170.6 145.8l-.2 .2M170.6 148l-.1 .3M170.6 148l.1 .1M170.6 145.8l.1 .3M170.7 154.8a1.49 1.49 0 0 0 .5 1.2M171.2 155l.9 .1 5.6-.1-.3 .4-.5 .1h-4.9l-.6-.2zM171.2 154.1l5.7 .1 .7-.1 .1 .1-.3 .3-.5 .2h-4.9l-.6-.2zM171.2 156l.8 .3h4.9l.8-.3-.9 .4h-4.7zM171.2 155.7l.8 .2h4.8l.9-.2-.5 .4-.4 .1h-4.7l-.6-.2zM171.2 152l.2-.1h6.1l.2 .2-.2 .3-.5 .2h-5.1l-.5-.2zM171.2 153.1l6.3-.1 .2 .2-.3 .4-.5 .1h-4.9l-.6-.2-.2-.3z"/>
<path d="M171.2 148.2l.6-.2h5.3l.4 .1 .2 .3-.1 .2-.3 .1h-5.8l-.2-.1zM171.2 146.8l.5-.2h5.4l.4 .1 .2 .3-.2 .3-.4 .1h-5.3l-.5-.1-.1-.2zM171.2 145.4l.4-.1h5.7l.2 .1 .2 .2-.2 .3-.4 .1h-5.3l-.5-.2zM171.3 144.1l6.1-.1 .3 .1v.2l-.3 .3-.5 .1h-4.9l-.7-.2-.1-.2zM171.3 150.7l.5-.1h5.3l.4 .1 .2 .3-.2 .3-.6 .1h-4.9l-.7-.2-.1-.2zM171.3 140.6l.7-.3h4.9l.6 .2 .2 .3-.2 .2h-6.1l-.2-.1zM171.3 142.8l.6-.2h5.1l.5 .2 .2 .3-.2 .2-.5 .1h-5.1l-.6-.1-.1-.2zM171.3 141.6l.3-.2h.5h4.6l.6 .1 .3 .2 .1 .2-.3 .2h-5.9l-.3-.2zM171.3 149.5l.7-.2h4.9l.6 .1 .2 .4-.3 .2h-5.9l-.3-.2zM178.2 143.5h2M178.2 154.8a1.49 1.49 0 0 1-.5 1.2M179.7 143.5v7"/>
<path d="M180.2 143.5l1 .1M181.2 155.4l.1 .3v13.8l.3 .4 .2 .1M181.2 150.3l-.7 .2h-2.3M185.3 157.2a.15 .15 0 0 1 .1-.2 .15 .15 0 0 1 .2 .2M185.6 155.5v2.5a1.26 1.26 0 0 1 1.1 1.3 1.26 1.26 0 0 1-1.2 1.2v1.8l.4 1.7a1.28 1.28 0 0 1 1.5 .6 1.28 1.28 0 0 1-.3 1.6l1.2 1.1-5.1 .1M187.7 149.1a30.3 30.3 0 0 0-2.7 11.2v1.7a8.4 8.4 0 0 0 2.7 5.5l.2 .2a1.31 1.31 0 0 1 .8 1.8v.5M189.8 158.4l.4-.3 .4-.1a22.5 22.5 0 0 1 .5 7.2l-.8 2.2a3.1 3.1 0 0 0-.6 2.6h-.5v-.7a2.39 2.39 0 0 1 .5-2l.5-1a1.24 1.24 0 0 1-.6-1.3 1.24 1.24 0 0 1 1.1-1l-.2-3.5a1.26 1.26 0 0 1-.7-2.1zM190.2 156.1v2M195.5 157.9v11.6M196.1 157.4l-.5 .2v.3M199.7 156.9l-.1 .2-.4 .3h-3.2M228.5 142.6h-19.1l-2.6 .4-1.5 .6-.9 .6-1.3 .9-1 1-1 1.3-.5 1-.7 2.4a33.2 33.2 0 0 0-.2 6v.1"/>
<path d="M69.4 160.5l-.3 1.7M69.4 160.5h1.9M93.7 160.5h2M95.7 160.5l.7 3.5M96.4 164h.1M96.4 164l.4 2.3M96.9 166.3l.2 1.3v.5h-.2M97 167.3a2.49 2.49 0 0 1-2.2 2.7M97 167.3l-.4 .1M97.1 168.1a2.26 2.26 0 0 1-2.3 1.9M181.8 170h6.9M188.3 167.3l.9 .8"/>
<path d="M188.7 170h.5"/>
<circle cx="82.6" cy="56.4" r="11.7"/>
<circle cx="82.6" cy="56.4" r="11.9"/>
<circle cx="82.5" cy="147" r="1.77"/>
<circle cx="82.7" cy="147" r=".94"/>
</g>
<g fill="#000">
<circle cx="214.2" cy="18.3" r=".25"/>
<circle cx="226.3" cy="15.8" r=".25"/>
<circle cx="243.5" cy="18.6" r=".25"/>
<circle cx="208.5" cy="21.4" r=".25"/>
<circle cx="218" cy="37" r=".25"/>
<circle cx="229.9" cy="39.4" r=".25"/>
<circle cx="237.5" cy="23.4" r=".25"/>
<circle cx="242.2" cy="36.5" r=".25"/>
<circle cx="245" cy="20.6" r=".25"/>
<circle cx="239.2" cy="42.8" r=".25"/>
<circle cx="239.4" cy="43" r=".25"/>
<circle cx="80.4" cy="75" r=".25"/>
<circle cx="81.6" cy="75.3" r=".25"/>
<circle cx="83.9" cy="75.2" r=".25"/>
<circle cx="85" cy="74.9" r=".25"/>
<circle cx="164.3" cy="77.3" r=".25"/>
<circle cx="96.6" cy="89.4" r=".25"/>
<circle cx="157.8" cy="80.9" r=".25"/>
<circle cx="81.7" cy="105.8" r=".25"/>
<circle cx="87.9" cy="136.5" r=".25"/>
<circle cx="89.2" cy="135.6" r=".25"/>
<circle cx="206.6" cy="135.6" r=".25"/>
<circle cx="210.3" cy="136.1" r=".25"/>
<circle cx="214.5" cy="138" r=".25"/>
<circle cx="216.2" cy="137.1" r=".25"/>
<circle cx="220.2" cy="135.6" r=".25"/>
<circle cx="220.5" cy="136.3" r=".25"/>
<circle cx="221.5" cy="136.5" r=".25"/>
<circle cx="222.8" cy="135.6" r=".25"/>
<circle cx="227.4" cy="137.9" r=".25"/>
</g>
<!-- layer: Visible Narrow -->
<g fill="none" stroke="#000" stroke-width=".36">
<path d="M214.8 18.4h.1M215.7 18.3l.5 .2M216.2 18.5l-3.2-.3-1.5 .2a4.1 4.1 0 0 0-3.1 3.3l-.3 1.1a21.2 21.2 0 0 0-.3 7.3M216.8 18.5h.1M220.2 17.5l-1.1 .3M223.6 16.9h.1M223.7 18.3a8.6 8.6 0 0 1 9.6 0 2.29 2.29 0 0 1 0 3.8 8.6 8.6 0 0 1-9.6 0 2.29 2.29 0 0 1 0-3.8zM225 16.1a37 37 0 0 0-10 2.2M225.2 16.3l3.8-1.8a11.2 11.2 0 0 1 7.6-1.1 13.7 13.7 0 0 1 6.7 5l2.3 3 2.8 3.3 .7 1.6a.64 .64 0 0 1-.2 1l-1.2 1.5-3.1 4.5a19.9 19.9 0 0 1-7.2 7.1l-.8 .3-1.2 .1a18.5 18.5 0 0 1-8.4-2.8l-3.4-1.6-2.8-1-1.3-.3-2-.1-3.1 .2a7.2 7.2 0 0 1-5.1-.7l-.2-.1a4.3 4.3 0 0 1-1.2-3.1l-.1-1.2M225.2 16.3l-2.2 .8-3.1 .8-2 .5-1.7 .1M225.2 16v.3M225.8 16h.1"/>
<path d="M231.7 16.8a4.6 4.6 0 0 1 5.2 2l1.8 2.7 1.3 2.3 .5 1.2a2.14 2.14 0 0 0 1.2 1.8M236.4 13.3l-2.4 3.4M243.9 19.1h.1M245.3 19.8a14.9 14.9 0 0 1 7.1 7.1 9.2 9.2 0 0 1-2.7 10.2 26.7 26.7 0 0 1-12.2 6.1l-8.3 2.2a58.9 58.9 0 0 1-11.7 1.9l-2.2-.2-2.2-.4M194.8 39.1l2.5-1 .2 .6 .9 .8 3.1 2.1 5.8 3 4.8 2.1M196.3 39.4l-.4 .1M198.8 35a21.4 21.4 0 0 0 10.7 9.1 42.7 42.7 0 0 0 10.3 3.1M198.8 35l-.8 .2M199.5 32.1l-1.3 2.5-.9 2.9a.35 .35 0 0 0-.1 .5 .35 .35 0 0 0 .5 .1l.5 .2v-.9l.6-2.3M205.1 30.2a10.6 10.6 0 0 0 4.8 8.3 26.6 26.6 0 0 0 10.8 4.5M205.1 30.7l.2 1.7 .6 1.8M205.7 24h.1"/>
<path d="M205.7 24l.5-.2 .3 .1-2.1 2.3a33.2 33.2 0 0 0-5.6 8.9M206.1 28.8l.1 2.1M206.2 27.3l-.1 1.6 .1 2M206.2 30.9l.1 .3a6.8 6.8 0 0 0 4.9 6l5.5-.2 2.6 .1 2.7 .9 3.8 1.7a32.3 32.3 0 0 0 5.6 2.4M206.7 23.6l-.2 .3M207.8 30.1a1.77 1.77 0 0 0-1.6 .8M211.5 35.3a1.62 1.62 0 0 0-.8 1.9 30.1 30.1 0 0 0 17.5 5l3.2-.1M214.7 29.7a1.28 1.28 0 0 1 1.3 .3M218 37h.1M219.5 32.2h.1M219.7 29.1a3.5 3.5 0 0 0 1.1 2.6M219.8 27.4a3.6 3.6 0 0 0-.4 4.7"/>
<path d="M220 25.6a5.5 5.5 0 0 0-3 4.9l.5 1.5 .4 .7M220.1 23.9a6.9 6.9 0 0 0-4.1 4.7v.7M220.1 23.4l-1.6-.8a1.26 1.26 0 0 0-1.8 0l-.4 1-.3 1.2-.1 1.8v2.3M220.2 22a4 4 0 0 0 2.3 3.5 12.6 12.6 0 0 0 12.7-.5 3.7 3.7 0 0 0 1.6-3M220.2 21.7l-3.1-1.1a1.88 1.88 0 0 0-2.3 1.7l-.4 1.8v1.7l.2 3.7 .6 1.5 1.2 1.8 .3 .2 .8-.1 3.2-1.1h1.3l1 .1 1.1 .4 1.5 .7 3.5 2.3 1.8 1M227.6 34.3h.1M229.9 39.4h.1M230.7 36l.2 .3M231.4 36.5h.1M235.1 35.5l-2.9 .9M236.2 34.7l.4 .2M236.8 22.2l1.5 2.6"/>
<path d="M236.9 23.9l1.4 .8M237 25.6l1.2 .8 .8 .9 .9 1.5M237.2 27.4a3.7 3.7 0 0 1-.5 5.7 11.9 11.9 0 0 1-6.8 2.5M237.3 29.1a4.7 4.7 0 0 1-3.4 4.1l-1.5 .6-1.7 .4-2.7 .1M238.3 24.8l2.2 3M240 23.6l-1.2 .7-.5 .4M242.1 27h.1M242.2 39.5a15.5 15.5 0 0 1-10.8 2.6M242.3 36.5h.1M242.5 26.6l-.4 .3-.6 .8-3.4 5.4-1.8 2.1-1.5 .9-1.3 .4-1.3 .1-1.3-.3M244.2 33.9h.1M247 21.9a10.7 10.7 0 0 1 4.8 7.9 9.9 9.9 0 0 1-4.3 8 29.9 29.9 0 0 1-17.6 5.6 34.6 34.6 0 0 1-17.8-3.9 13.5 13.5 0 0 1-6.5-7.3 8 8 0 0 1 .7-6.1"/>
<path d="M250.9 28.8a9.5 9.5 0 0 1-3.8 7.7 20.8 20.8 0 0 1-4.9 3l-.5-.6-.9-.9M251.9 30.7l-.2 1.7-.6 1.8M251.9 30.2a10.6 10.6 0 0 1-4.8 8.3 26.6 26.6 0 0 1-10.8 4.5M254 34.9a11 11 0 0 1-4.4 8.3 25.9 25.9 0 0 1-9.9 4.9M254 30.9a11 11 0 0 1-4.4 8.2 25.9 25.9 0 0 1-9.9 4.9M158 59.7l-.5 .1M158 59.7a3.1 3.1 0 0 0-.9 3.9M158.2 59.6l-.2 .1M159.2 59.7l.8 .2M163 56.4l-.6 .2M164.4 56l-6.4 3.7M164.4 56l-.5 .1"/>
<path d="M164.6 56h-.2M165 55.8l-.6 .2M165.6 56l.8 .3M167.4 56.8l.9 .6M169.3 58.4l.8 .7M169.9 57.5l.2 .1M170.2 57.4l-.1 .2M171.2 59.8l.8 .6M171.4 55.7a4.1 4.1 0 0 1 5.2-.9l.6 .3v1l3.9 2.3v-1.1a24.9 24.9 0 0 1 8.7 10.3l.9 1.9M171.5 55.7a.93 .93 0 0 1-.3 1.2M174.6 55.2a3.7 3.7 0 0 0-4.4 2.3M174.6 55.2l1.3 .3 1.3 .6"/>
<path d="M174.6 55.2a1.12 1.12 0 0 1-.5 1.2 4.5 4.5 0 0 0-2.9 .5M176.2 53.2a4.5 4.5 0 0 0-3.4 .4M177.2 56.1l-.2 .8M181.1 58.4a25.9 25.9 0 0 1 7.7 7.3l-1.1 .8M181.1 58.3l-.3 .8M184 57.7a22.8 22.8 0 0 1 7.9 13M187.1 40.4a12.2 12.2 0 0 1 13.1 1.3 38.6 38.6 0 0 1 9.8 19M200.8 42.3l.6 .1M201.8 41.6l-2.5-1.7-.9-1-.2-.6a24.8 24.8 0 0 0 4.8 3.9M207.8 52.3a28.9 28.9 0 0 1 2.9 8.5l.2 1.9-.1 3.8-.2-3.7M209.1 55.2h-.2M209.1 49.5l3.4-2.7 .5 .2a16.4 16.4 0 0 0 7.6 .8l3.9-.4 5-.9 5.4-1.2 4.7-1.2v4.1l-4.5 1.3"/>
<path d="M212.1 46.3v.4M212.5 46.5h.1M212.5 46.5v.3l-.4-.1M219.8 47.2l.2 .7M231.8 40.1v.7l-.4 1.3M235.1 49.5a20.6 20.6 0 0 0-12.9 12.5l-.8 1.9-5.8 3.4M235.1 49.5l-.2 .5M239.2 42.7l.3 .6 .2 .8M152.3 77a2.21 2.21 0 0 0 .8 1.9M153.1 68.4a19.5 19.5 0 0 1 0 10.5M153.1 78.9l-.2 .8a11.5 11.5 0 0 0 2 5.1 17.1 17.1 0 0 0 3.4 4.6l1.2 .6a2.32 2.32 0 0 0 1.3 1.6M153.2 62.6a2.57 2.57 0 0 0 .2 3.1 3 3 0 0 0-.3 2.7 .91 .91 0 0 1-.8-.6"/>
<path d="M156.7 60l-.7 .3M157.1 63.6l-1.8 .6-1 .7-.9 .8M157.1 63.6a3 3 0 0 1 2.4 1M159.5 64.6a19.2 19.2 0 0 0 9.1 5.2 3.8 3.8 0 0 1 .2-2.4M160.8 62.7l-.9 1.2-.4 .7M161.1 60.5l.8 .6M162.9 62l.8 .7M164.8 63.5l.8 .6M166.7 64.7l.8 .4M168.6 65.5l.8 .3M168.6 69.9l1.2 .5 1.2 1.2M170.4 66l.9 .3"/>
<path d="M171 71.6a30.9 30.9 0 0 1 3.7 6.4M172.3 67l.9 .7M173.1 61l.8 .4M174.1 68.8l.2 .2M174.3 69l.5 .7M174.3 69l-2.1 1.5-1.2 1.1M174.7 78l.4 1.6-.1 1.4M175 61.8l.8 .3M175.7 71l.6 1M176.8 62.3l.8 .4M177 73.3l.6 1M178.2 75.7l.4 .8"/>
<path d="M178.6 76.5l-2.3 1-1.6 .5M178.6 76.5l.1 .2M178.7 63.3l.8 .7M179.2 78.1l.2 1.1M180.5 65.1l.2 .2M180.7 65.4l-6.4 3.6M180.7 65.4l.5 .7M181.9 64.9a1.62 1.62 0 0 0-1.2 .5M182 67.3l.7 1M183.4 69.6l.6 1.1M184.6 60.9l-.9 1a35.2 35.2 0 0 1 6.2 8.1M185 72.8l-6.4 3.7"/>
<path d="M185 72.8l.1 .3M185.3 78.7l-.2 .8M185.5 74.4l.2 1.1M185.8 76.8l-.2 .9M185.9 71.9a1.62 1.62 0 0 1-.9 .9l-.4-.8M189.9 70l.8 1.4M190.7 69.5l.6 1.4M190.7 69.5l-.8 .5M191.3 70.9l1.2 3.2-1.8-2.7M191.3 70.9l-.6 .4M191.6 69.2l-.9 .3M191.9 70.7l5.1 28.9 4.8-2.7"/>
<path d="M191.9 70.7l-.6 .2M199.6 66.2l-7.7 4.5M200.2 73.6l2.9 1.7M202.3 79.9l2.9 1.7M210 60.7l.4 2.3M210.3 60.4l-.3 .3M210.4 60.8l.2 2M210.4 63l5.4 44.1M210.4 63l-7.9 4.5M210.6 60.1l-.3 .2M210.6 62.8l-.2 .2M211 62.7l-.4 .1"/>
<path d="M211.7 71l-.9-4.5 .9 2.7a7.5 7.5 0 0 1 .2 3.5M212 72.4l-.1 .1M216.7 73.3l-.2 .1M221.7 63.9h-.3l-2.1 5.1-1.7 3a8.8 8.8 0 0 1-2.8 2.8M152.8 81.8h.6M157.1 88.2l-.3 .6M159.5 90a19.2 19.2 0 0 1 9.1 5.2M161.8 91.9a6.3 6.3 0 0 0 2.1 4.8l13.3 10.2v-10.3M163.9 96.7l.2 .5M168.6 96.2a.89 .89 0 0 1 0-1l.4 .4a2.73 2.73 0 0 0 2 .6 2.55 2.55 0 0 0 2.7 1.8M174.7 94.1a3.2 3.2 0 0 0 3.9 1.2M174.7 94.1l-.9 .9-1 .7-1.8 .6"/>
<path d="M175 81a19.8 19.8 0 0 0 .1 11 2.8 2.8 0 0 1-.4 2.1M175 81l.8 .6 1.5 .5M177.3 91.4l-1.5 .2-.8-.1M177.6 96.3l-.6 .4M178.6 86.4v1.1M178.6 95.3l-.4 .4M178.6 84.3v.9M178.7 95.1l-.1 .1M178.8 88.8l.2 1M179 82.3l-.2 .9M179.3 91.2l.1 1M179.4 93.4l-.2 .8"/>
<path d="M179.4 80.4l-.1 .9M181.1 94.3v14.9l17.7 7.6a2.02 2.02 0 0 0 2.8-2.2l-1.6-8.7M184 92.6l-.6 .4M184.9 82.8l.1 1M185 91.6l-6.4 3.7M185 80.6l-.1 1M185.1 91.4l-.5 .6M185.1 85.1l.2 1.1M185.5 91.2l-.5 .4M185.6 87.5l.2 1M185.7 89.7l-.2 .9M186.4 85.9v.2"/>
<path d="M187.6 85.3a9.2 9.2 0 0 0 3.8-5.8l.7-2.7 .4-2.7-.1 4.8a7.3 7.3 0 0 1-3.1 6.4 7.5 7.5 0 0 1-2.8 1.2M191.1 80.7a1.31 1.31 0 0 1 1.2 .1M192.3 80.9l3.4 18.9M195.7 99.8l.2 .9 .5 .8 3.3 3.7M197 99.6l.2 .7 .5 .6M197 99.6l-.7 .2h-.6M200.9 99.1l-3.2 1.8M201.8 96.3l10.1 5.8M207.2 89.7l-.5 .5M208 90.7l-.6 .6M177.4 107.3l-.2-.4 2.1 1.3 1.8 .9M181.1 109.1l.2 .5"/>
<path d="M197.7 100.9l3 3.4M197.7 100.9l-1 .9M199 117.2l-.2-.4 .3 .5M199.7 105.2l.3 .7M200.7 104.3l.4 .7 .2 .7M200.7 104.3l-1 .9M201.3 105.7l-.6 .2h-.7M203.5 102.7l-2.8 1.6M204.2 104.1l-2.9 1.6 1.6 9.2a2.54 2.54 0 0 1-1.2 2.2M204.8 105.7l.9 .5M215.8 107.1a2.59 2.59 0 0 1-.8 2.7M215.8 107.1l-4.3 2.4"/>
<path d="M216.1 106.7l-.3 .4"/>
</g>
<g fill="#000">
<circle cx="208.3" cy="22.1" r=".18"/>
<circle cx="219.4" cy="37.2" r=".18"/>
<circle cx="229.7" cy="39.3" r=".18"/>
<circle cx="237.4" cy="23.3" r=".18"/>
<circle cx="237.5" cy="23.3" r=".18"/>
<circle cx="243.8" cy="34.5" r=".18"/>
<circle cx="245.1" cy="20.7" r=".18"/>
</g>
<!-- layer: Titleblock -->
<path d="M6.3 6.2h266.7v203.2h-266.7zM114.2 198.3v11.1M150.9 198.3v11.1M190.1 198.3v11.1M202.4 198.3v11.1M202.5 198.3h4.1M238.6 198.3v11.1M255.9 198.3v11.1M273 198.3h-266.7v2" fill="none" stroke="#000" stroke-width=".25"/>
<!-- layer: Dimensions -->
<g fill="none" stroke="#000" stroke-width=".25">
<path d="M101.6 38.6h-3l-6.1 6.8M62.4 41.7h3l5.1 4.4M52.1 139.1h17.6M86.7 133.1h19.3M103.4 136.2v3.4M106.5 130.1h-3.1v3M151.7 135h35.7M154.2 138v11.4M196.7 125.5v9.9M199.7 128h6M219.9 128h6M228.9 125.5v12.8"/>
<path d="M229.7 139.1h7.7M237.9 133h-3v3.1M54.7 142.2v9.3M54.7 157.6v9.3M96.1 142.6h9.9M154.2 155.6v11.3M229.7 142.6h7.7M234.9 145.7v3M52.1 170h16.8M151.7 170h30.4M181.3 170.8v17.7M183.1 178.6h3"/>
<path d="M189.2 171.3v17.2M195.5 170.8v10.4M198.6 178.6h3M175.2 186h3M192.2 186h3.1"/>
</g>
<g fill="#000" stroke="#000" stroke-width=".18">
<path d="M70.9 45.7l2 2.4-2.7-1.6zM92.1 45l.7 .7-2.4 1.9zM102.9 139.6h1l-.5 3zM103.4 133.1l.5 3.1h-1zM154.2 135l.5 3h-1zM196.7 128l3-.5v1zM225.9 127.5l3 .5-3 .5zM234.4 136.1h1l-.5 3zM54.7 139.1l.5 3.1h-1zM234.9 142.6l.5 3.1h-1zM54.2 166.9h1l-.5 3.1zM153.7 166.9h1l-.5 3.1z"/>
<path d="M186.1 178.1l3.1 .5-3.1 .5zM195.5 178.6l3.1-.5v1zM178.2 185.5l3.1 .5-3.1 .5zM189.2 186l3-.5v1z"/>
</g>
<text font-size="5.3" x="192.1" y="207.3">A1</text>
<g font-size="4.3">
<text x="103" y="40.1">Ø1.85in</text>
<text x="52.4" y="43.2">R1in</text>
<text x="107.8" y="131.6">0.75in</text>
<text x="207.1" y="129.5">2.54in</text>
<text x="239.3" y="134.5">0.28in</text>
<text x="148.5" y="154">2.76in</text>
<text x="49" y="156.1">2.43in</text>
<text x="203" y="180.1">0.5in</text>
<text x="162.4" y="187.5">0.62in</text>
<text x="241.3" y="206.3">1:1</text>
<text x="257.2" y="206.3">1/1</text>
</g>
<g font-size="3.5">
<text x="153" y="203.2">Vinum</text>
<text x="153" y="207.1">Bar Accessory</text>
</g>
<g font-size="1.8">
<text x="7" y="8.6">NOTES:</text>
<text x="10.1" y="11.3">1.</text>
<text x="19.2" y="11.3">INTERPRET DIMENSIONS AND TOLERANCES PER</text>
<text x="19.2" y="8.6">(UNLESS OTHERWISE SPECIFIED)</text>
<text x="10.1" y="16.7">2.</text>
<text x="19.2" y="16.7">DRAWING INDICATES CRITICAL-TO-FUNCTION</text>
<text x="19.3" y="14">ANSI Y14.5M - 1982</text>
<text x="19.2" y="22.2">DEFINES ALL NON-DIMENSIONED FEATURES</text>
<text x="19.2" y="19.5">(CTF) DIMENSIONS ONLY, ASSOCIATED CAD FILE</text>
<text x="10.1" y="24.9">3.</text>
<text x="19.2" y="24.9">DIMENSIONS: GIVEN IN INCHES (in)</text>
<text x="116.2" y="202.4">PROPRIETERY AND CONFIDENTIAL.</text>
<text x="192" y="201.6">REVISION</text>
<text x="204.3" y="203.8">UNLESS OTHERWISE</text>
<text x="204.3" y="201.6">INCHES TOLERANCES</text>
<text x="225.8" y="201.3">X.X = ±0.01</text>
<text x="225.8" y="203.4">X.XX = ±0.005</text>
<text x="240.5" y="201.6">DO NOT SCALE</text>
<text x="257.8" y="201.6">SHEET</text>
<text x="19.5" y="207.1">WWW.FACTURE.DESIGN</text>
<text x="116.1" y="204.5">USE OF THIS INFORMATION WITHOUT</text>
<text x="116.1" y="206.7">CONSENT IS PROHIBITED.</text>
<text x="204.4" y="205.9">SPECIFIED</text>
<text x="225.8" y="205.6">X° = ±0.5°</text>
<text x="225.8" y="207.7">X.X° = ±0.05°</text>
</g>
</svg>
